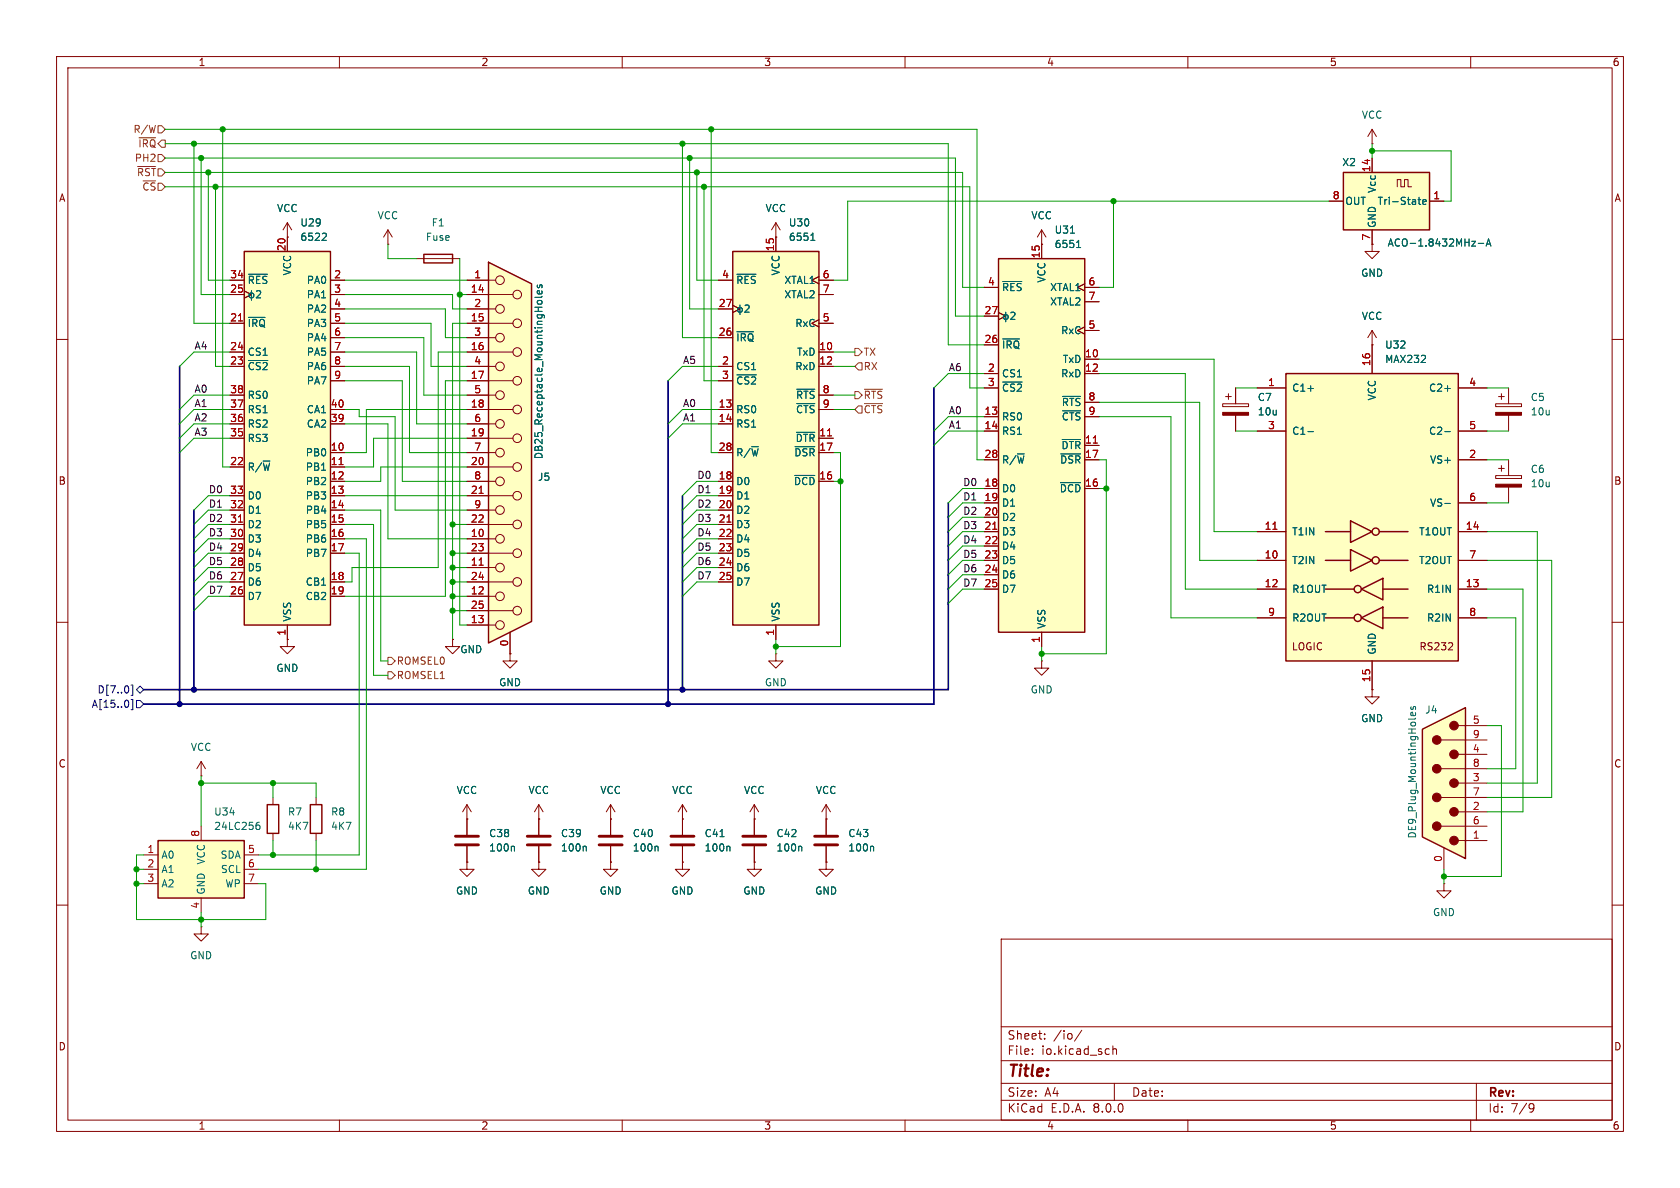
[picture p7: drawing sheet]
<svg xmlns="http://www.w3.org/2000/svg" width="297mm" height="210mm" viewBox="0 0 297 210" stroke-linecap="round" stroke-linejoin="round" font-family="sans-serif">
<g fill="none" stroke="#840000" stroke-width=".18">
<path d="M10 10h277v190h-277zM12 12h273v186h-273zM60 10v2M110 10v2M160 10v2M210 10v2M260 10v2M10 60h2M285 60h2M10 110h2M80 113v1.3h1.3l-1.3 1.3-1.3-1.3h1.3M80 113h.1"/>
<path d="M285 110h2M10 160h2M285 160h2M177 166h108v32h-108zM60 198v2M110 198v2M160 198v2M177 194.5h108M177 191.5h108M177 187.5h108M177 181.5h108M182.5 186.3v.1"/>
<path d="M182.5 185.5v.1M184.7 183.6v.1M184.7 182.8v.1M191.2 182.1l-1.2 2M196.7 184.9v1.5M196.7 185.5l.3-.1 .3 .1 .1 .9M197 191.5v3M210 198v2M260 198v2M261 191.5v6.5M270.6 195.1l.5 .1a.99 .99 0 0 1-.4 1.4h-.2M271.2 195.7l-.3 .3h-.3"/>
</g>
<path d="M27.9 148.6h15.3v10.2h-15.3z" fill="#ffffc2"/>
<path d="M27.9 148.6h15.3v10.2h-15.3z" fill="none" stroke="#840000" stroke-width=".25"/>
<g fill="none" stroke="#840000" stroke-width=".18">
<path d="M50.8 39.4l-.8 1.2M50.8 39.4v2.5M50.8 39.4l.8 1.2M50.8 41.9h.1M68.6 43.2h.1M68.6 40.6l-.8 1.3M68.6 40.6v2.6M68.6 40.6l.7 1.3M25.4 151.1h2.5M25.4 153.7h2.5M25.4 156.2h2.5M35.6 146.1v2.5"/>
<path d="M35.6 158.8v2.5M43.2 151.1h2.5M43.2 153.7h2.5M43.2 156.2h2.5"/>
</g>
<path d="M45.5 145.8l.3 .1 .2 .2-.1 .4-.4 .1M45.8 145.4h-.3" fill="none" stroke="#006464" stroke-width=".18"/>
<path d="M176.5 45.7h15.3v66.1h-15.3z" fill="#ffffc2"/>
<path d="M176.5 45.7h15.3v66.1h-15.3z" fill="none" stroke="#840000" stroke-width=".25"/>
<g fill="none" stroke="#840000" stroke-width=".18">
<path d="M174 55.9h2.5M174 50.8h2.5M176.5 55.2l1.3 .7-1.3 .6M184.1 43.2v2.5M191.8 57.8l-1.3 .6 1.3 .7M191.8 50.2l-1.3 .6 1.3 .6M191.8 50.8h2.5M191.8 58.4h2.5M191.8 53.3h2.5M174 66h2.5M174 73.7h2.5M174 76.2h2.5"/>
<path d="M174 61h2.5M174 68.6h2.5M191.8 63.5h2.5M191.8 78.7h2.5M191.8 66h2.5M191.8 73.7h2.5M191.8 71.1h2.5M174 86.4h2.5M174 81.3h2.5M174 88.9h2.5M174 91.4h2.5M174 94h2.5"/>
<path d="M174 96.5h2.5M174 99.1h2.5M191.8 86.4h2.5M191.8 81.3h2.5M174 101.6h2.5M174 104.1h2.5M184.1 111.8v2.5M35.6 137.2h.1M35.6 134.6l-.8 1.3M35.6 134.6v2.6M35.6 134.6l.7 1.3"/>
</g>
<g fill="none" stroke="#006464" stroke-width=".18">
<path d="M177.3 59.9h2.9M177.3 49.8h3.3M177.8 55.2v1.7M178.7 55.3l.5-.1 .2 .4-.7 .9h.7M189.2 41.2h.8M190.3 43.8h.8M190.4 42.8l.3-.3v1.3M177.3 67.5h3.4M187.8 77.7h3.2M187.8 70.1h3.2M187.8 72.6h3.2M187.5 85.3h3.5"/>
<path d="M187.5 80.2h3.5"/>
<circle cx="177.8" cy="56" r=".44"/>
</g>
<path d="M193.3 78.3h.7M175.5 93.6h.7" fill="none" stroke="#a90000" stroke-width=".18"/>
<path d="M43.2 44.5h15.2v66h-15.2z" fill="#ffffc2"/>
<path d="M43.2 44.5h15.2v66h-15.2z" fill="none" stroke="#840000" stroke-width=".25"/>
<g fill="none" stroke="#840000" stroke-width=".18">
<path d="M40.6 49.5h2.6M40.6 57.2h2.6M40.6 52.1h2.6M43.2 51.4l1.2 .7-1.2 .6M50.8 41.9v2.6M58.4 49.5h2.6M58.4 57.2h2.6M58.4 52.1h2.6M58.4 54.6h2.6M58.4 59.7h2.6M40.6 64.8h2.6M40.6 62.2h2.6"/>
<path d="M40.6 77.5h2.6M40.6 74.9h2.6M40.6 72.4h2.6M40.6 69.9h2.6M58.4 64.8h2.6M58.4 62.2h2.6M58.4 74.9h2.6M58.4 72.4h2.6M58.4 67.3h2.6M40.6 82.6h2.6M40.6 87.6h2.6M40.6 90.2h2.6"/>
<path d="M40.6 92.7h2.6M40.6 95.3h2.6M40.6 97.8h2.6M58.4 80h2.6M58.4 82.6h2.6M58.4 85.1h2.6M58.4 87.6h2.6M58.4 90.2h2.6M58.4 92.7h2.6M58.4 95.3h2.6M58.4 97.8h2.6M40.6 102.9h2.6"/>
<path d="M40.6 105.4h2.6M40.6 100.3h2.6M50.8 110.5v2.5M58.4 102.9h2.6M58.4 105.4h2.6"/>
</g>
<path d="M42.2 56.7h.7M42.2 92.3h.7M59.9 82.1h.8" fill="none" stroke="#a90000" stroke-width=".18"/>
<g fill="none" stroke="#006464" stroke-width=".18">
<path d="M43.9 56.1h3M43.9 48.5h3.4M44.5 51.4v1.7M45.4 51.5l.4-.1 .3 .3-.8 .9h.8M57.5 41.2l.2 .3-.1 .3-.7 .7h.8M43.9 63.7h3.5"/>
<circle cx="44.5" cy="52.2" r=".44"/>
</g>
<path d="M86.4 46.4l7.6 3.8v59.7l-7.6 3.8z" fill="#ffffc2"/>
<g fill="none" stroke="#840000" stroke-width=".18">
<path d="M73.7 45.7h7.6M82.5 59.7h5.1M82.5 57.2h8.2M82.5 54.6h5.1M82.5 52.1h8.2M82.5 49.5h5.1M184.1 43.2h.1M184.1 40.6l-.7 1.3M184.1 40.6v2.6M184.1 40.6l.8 1.3M82.5 77.5h8.2M82.5 74.9h5.1"/>
<path d="M82.5 72.4h8.2M82.5 69.9h5.1M82.5 67.3h8.2M82.5 64.8h5.1M82.5 62.2h8.2M82.5 97.8h8.2M82.5 95.3h5.1M82.5 92.7h8.2M82.5 90.2h5.1M82.5 87.6h8.2M82.5 85.1h5.1M82.5 82.6h8.2"/>
<path d="M82.5 80h5.1M82.5 110.5h5.1M82.5 108h8.2M82.5 105.4h5.1M82.5 102.9h8.2M82.5 100.3h5.1M90.2 115.6v1.2h1.2l-1.2 1.3-1.3-1.3h1.3M90.2 115.6h.1M90.2 111.8v3.8M184.1 116.8v1.3h1.3l-1.3 1.3-1.2-1.3h1.2M184.1 116.8h.1M82.5 152.4v1.3h1.3l-1.3 1.2-1.2-1.2h1.2"/>
<path d="M82.5 152.4h.1M82.5 144.8h.1M82.5 142.2l-.7 1.3M82.5 142.2v5.4M82.5 149.6v2.8M82.5 142.2l.8 1.3M95.2 144.8h.1M95.2 152.4v1.3h1.3l-1.3 1.2-1.2-1.2h1.2M95.2 152.4h.1M95.2 142.2v5.4M95.2 149.6v2.8M95.2 142.2l-.7 1.3"/>
<path d="M95.2 142.2l.8 1.3M107.9 144.8h.1M107.9 152.4v1.3h1.3l-1.3 1.2-1.2-1.2h1.2M107.9 152.4h.1M107.9 142.2v5.4M107.9 149.6v2.8M107.9 142.2l-.7 1.3M107.9 142.2l.8 1.3M120.6 152.4v1.3h1.3l-1.3 1.2-1.2-1.2h1.2M120.6 152.4h.1M120.6 144.8h.1M120.6 142.2l-.7 1.3"/>
<path d="M120.6 142.2v2.6M120.6 142.2l.8 1.3"/>
<circle cx="88.4" cy="59.7" r=".76"/>
<circle cx="88.4" cy="49.5" r=".76"/>
<circle cx="88.4" cy="54.6" r=".76"/>
<circle cx="91.4" cy="52.1" r=".76"/>
<circle cx="91.4" cy="57.1" r=".76"/>
<circle cx="88.4" cy="64.8" r=".76"/>
<circle cx="88.4" cy="69.8" r=".76"/>
<circle cx="88.4" cy="74.9" r=".76"/>
<circle cx="91.4" cy="77.5" r=".76"/>
<circle cx="91.4" cy="62.2" r=".76"/>
<circle cx="91.4" cy="72.4" r=".76"/>
<circle cx="91.4" cy="67.3" r=".76"/>
<circle cx="88.4" cy="80" r=".76"/>
<circle cx="88.4" cy="95.2" r=".76"/>
<circle cx="88.4" cy="90.2" r=".76"/>
<circle cx="88.4" cy="85.1" r=".76"/>
<circle cx="91.4" cy="92.7" r=".76"/>
<circle cx="91.4" cy="82.5" r=".76"/>
<circle cx="91.4" cy="87.6" r=".76"/>
<circle cx="91.4" cy="97.8" r=".76"/>
<circle cx="88.4" cy="105.4" r=".76"/>
<circle cx="88.4" cy="110.5" r=".76"/>
<circle cx="88.4" cy="100.3" r=".76"/>
<circle cx="91.4" cy="107.9" r=".76"/>
<circle cx="91.4" cy="102.9" r=".76"/>
</g>
<path d="M74.9 45h5.1v1.5h-5.1zM86.4 46.4l7.6 3.8v59.7l-7.6 3.8z" fill="none" stroke="#840000" stroke-width=".25"/>
<path d="M84.7 99.9h.7M84.7 87.2h.7" fill="none" stroke="#a90000" stroke-width=".18"/>
<path d="M95 50.4v.3l.2 .2 .1-.1 .2-.4h.3v.5M95.1 53.7l-.1-.4 .2-.2 .6 .1v.3l-.1 .2M95.8 51.4v.4l-.2 .2-.6-.1v-.5h.3l.1 .6M95.8 52.4l-.2 .2h-1M90.8 149.6l.1 .2v.6M103.5 149.6l.1 .2v.6M116.2 149.6l.1 .2v.6" fill="none" stroke="#006464" stroke-width=".18"/>
<path d="M80.5 149.4h4.1M80.5 147.8h4.1M93.2 149.4h4.1M93.2 147.8h4.1M105.9 149.4h4.1M105.9 147.8h4.1" fill="none" stroke="#840000" stroke-width=".51"/>
<path d="M227.3 66h30.5v50.8h-30.5z" fill="#ffffc2"/>
<g fill="none" stroke="#840000" stroke-width=".25">
<path d="M227.3 66h30.5v50.8h-30.5zM234.3 99.1h4.5M234.3 94h4.5M238.8 97.2l3.8 1.9-3.8 1.9zM238.8 92.1l3.8 1.9-3.8 1.9zM243.8 99.1h5.1M243.8 94h5.1M234.3 109.2h5.1M234.3 104.1h5.1M240.7 109.2l3.8-1.9v3.8zM240.7 104.1l3.8-1.9v3.8zM244.5 109.2h4.4"/>
<path d="M244.5 104.1h4.4"/>
<circle cx="243.2" cy="99.1" r=".63"/>
<circle cx="243.2" cy="94" r=".63"/>
<circle cx="240" cy="109.2" r=".63"/>
<circle cx="240" cy="104.1" r=".63"/>
</g>
<g fill="none" stroke="#840000" stroke-width=".18">
<path d="M222.2 68.6h5.1M222.2 76.2h5.1M242.6 61v5M257.8 68.6h5.1M257.8 76.2h5.1M264.4 71.4h4.6v.5h-4.6zM264.9 70.1h1M265.4 69.6v1M266.7 68.6v2.8M266.7 73.4v2.8M222.2 99.1h5.1M222.2 94h5.1"/>
<path d="M257.8 99.1h5.1M257.8 94h5.1M257.8 81.3h5.1M257.8 88.9h5.1M264.4 84.1h4.6v.5h-4.6zM264.9 82.8h1M265.4 82.3v1M266.7 81.3v2.8M266.7 86.1v2.8M222.2 104.1h5.1M222.2 109.2h5.1M242.6 116.8v5.1"/>
<path d="M256 114.9h.8M256.8 113.7v.5M257.8 104.1h5.1M257.8 109.2h5.1M242.6 121.9v1.3h1.2l-1.2 1.3-1.3-1.3h1.3M242.6 121.9h.1M255.3 156.2v1.3h1.2l-1.2 1.3-1.3-1.3h1.3M255.3 156.2h.1"/>
</g>
<path d="M231.2 68.7h1M231.2 76.3h1M255.4 68.7h1M255.4 76.3h1M255.4 89h1" fill="none" stroke="#006464" stroke-width=".18"/>
<path d="M225 93.6h.8" fill="none" stroke="#a90000" stroke-width=".18"/>
<g fill="#840000" stroke="#840000" stroke-width=".18">
<path d="M264.4 85.6h4.6v.5h-4.6z"/>
<path d="M264.4 72.9h4.6v.5h-4.6z"/>
</g>
<path d="M251.5 128.9l7.6-3.8v26.7l-7.6-3.8z" fill="#ffffc2"/>
<g fill="#840000" stroke="#840000" stroke-width=".18">
<path d="M216.2 72.9h4.5v.5h-4.5z"/>
<circle cx="257" cy="148.6" r=".76"/>
<circle cx="257" cy="143.5" r=".76"/>
<circle cx="257" cy="138.4" r=".76"/>
<circle cx="257" cy="133.3" r=".76"/>
<circle cx="257" cy="128.3" r=".76"/>
<circle cx="254" cy="146" r=".76"/>
<circle cx="254" cy="141" r=".76"/>
<circle cx="254" cy="135.9" r=".76"/>
<circle cx="254" cy="130.8" r=".76"/>
</g>
<g fill="none" stroke="#840000" stroke-width=".18">
<path d="M242.6 25.4h.1M242.6 22.9l-.8 1.2M242.6 22.9v2.5M242.6 22.9l.7 1.2M216.2 71.4h4.5v.5h-4.5zM216.7 70.1h1M217.2 69.6v1M218.4 68.6v2.8M218.4 73.4v2.8M50.8 113v1.3h1.3l-1.3 1.3-1.3-1.3h1.3M50.8 113h.1M137.2 115.6v1.2h1.2l-1.2 1.3-1.3-1.3h1.3"/>
<path d="M137.2 115.6h.1M254.8 135.9h8.1M254.8 130.8h8.1M257.8 138.4h5.1M257.8 133.4h5.1M257.8 128.3h5.1M55.9 141v1.2M55.9 147.3v1.3M120.6 144.8v2.8M120.6 149.6v2.8M133.3 152.4v1.3h1.3l-1.3 1.2-1.2-1.2h1.2M133.3 152.4h.1"/>
<path d="M133.3 144.8h.1M133.3 142.2l-.7 1.3M133.3 142.2v5.4M133.3 149.6v2.8M133.3 142.2l.8 1.3M146 152.4v1.3h1.3l-1.3 1.2-1.2-1.2h1.2M146 152.4h.1M146 144.8h.1M146 142.2l-.7 1.3M146 142.2v5.4M146 149.6v2.8M146 142.2l.8 1.3"/>
<path d="M254.8 146.1h8.1M254.8 141h8.1M255.3 149.9v3.8M257.8 148.6h5.1M257.8 143.5h5.1"/>
</g>
<path d="M251.5 128.9l7.6-3.8v26.7l-7.6-3.8zM54.9 142.2h2v5.1h-2z" fill="none" stroke="#840000" stroke-width=".25"/>
<path d="M249.5 124.9l-.1 .3 .2 .2h.2l.1-.5h.3v.5M250.2 126l.1 .3-.2 .2h-.6v-.5l.2-.1 .1 .6M250.3 126.9l-.1 .2M127.3 147.9h.7M128.9 149.6l.1 .2v.6M141.6 149.6l.1 .2v.6M154.3 149.6l.1 .2v.6" fill="none" stroke="#006464" stroke-width=".18"/>
<path d="M118.6 149.4h4.1M118.6 147.8h4.1M131.3 149.4h4.1M131.3 147.8h4.1M144 149.4h4.1M144 147.8h4.1" fill="none" stroke="#840000" stroke-width=".51"/>
<path d="M237.5 30.5h15.2v10.1h-15.2z" fill="#ffffc2"/>
<path d="M237.5 30.5h15.2v10.1h-15.2z" fill="none" stroke="#840000" stroke-width=".25"/>
<g fill="none" stroke="#840000" stroke-width=".18">
<path d="M137.2 39.4l-.8 1.2M137.2 39.4v2.5M137.2 39.4l.7 1.2M234.9 35.6h2.6M242.6 27.9v2.6M247 33v-1.2h.6v1.2h.7v-1.2h.6v1.2h.7M252.7 35.6h2.6M137.2 41.9h.1M242.6 43.2v1.3h1.2l-1.2 1.2-1.3-1.2h1.3M242.6 43.2h.1M242.6 40.6v2.6M242.6 58.4v2.6"/>
<path d="M242.6 58.4l-.8 1.3M242.6 58.4l.7 1.3M242.6 61h.1"/>
</g>
<path d="M250.7 35.3h.5M250.9 34.9v1.1l.3 .1M251.5 35.7l.6-.1v-.2l-.4-.1-.2 .2 .1 .6h.5M261.3 43h1M262.7 43.5l.5-1.3 .4 1.3M262.9 43.1h.6" fill="none" stroke="#006464" stroke-width=".18"/>
<path d="M129.5 44.5h15.3v66h-15.3z" fill="#ffffc2"/>
<path d="M129.5 44.5h15.3v66h-15.3zM47.2 142.2h2.1v5.1h-2.1z" fill="none" stroke="#840000" stroke-width=".25"/>
<g fill="none" stroke="#840000" stroke-width=".18">
<path d="M234.9 35.6h2.6M242.6 27.9v2.6M252.7 35.6h2.6M40.6 49.5h2.6M40.6 57.2h2.6M40.6 52.1h2.6M43.2 51.4l1.2 .7-1.2 .6M50.8 41.9h.1M50.8 41.9v2.6M58.4 59.7h2.6M58.4 54.6h2.6M58.4 49.5h2.6"/>
<path d="M58.4 57.2h2.6M58.4 52.1h2.6M82.5 59.7h3.9M82.5 54.6h3.9M82.5 49.5h3.9M82.5 57.2h3.9M82.5 52.1h3.9M127 59.7h2.5M127 54.6h2.5M127 49.5h2.5M129.5 54l1.3 .6-1.3 .6M137.2 41.9h.1"/>
<path d="M137.2 41.9v2.6M144.8 56.5l-1.3 .7 1.3 .6M144.8 48.9l-1.3 .6 1.3 .7M144.8 49.5h2.5M144.8 57.2h2.5M144.8 52.1h2.5M174 55.9h2.5M174 50.8h2.5M176.5 55.2l1.3 .7-1.3 .6M184.1 43.2h.1M184.1 43.2v2.5M191.8 57.8l-1.3 .6 1.3 .7"/>
<path d="M191.8 50.2l-1.3 .6 1.3 .6M191.8 50.8h2.5M191.8 58.4h2.5M191.8 53.3h2.5M242.6 43.2h.1M242.6 40.6v2.6M40.6 62.2h2.6M40.6 77.5h2.6M40.6 64.8h2.6M40.6 72.4h2.6M40.6 74.9h2.6M40.6 69.9h2.6"/>
<path d="M58.4 62.2h2.6M58.4 64.8h2.6M58.4 72.4h2.6M58.4 74.9h2.6M58.4 67.3h2.6M82.5 62.2h3.9M82.5 77.5h3.9M82.5 64.8h3.9M82.5 72.4h3.9M82.5 74.9h3.9M82.5 67.3h3.9M82.5 69.9h3.9"/>
<path d="M127 64.8h2.5M127 72.4h2.5M127 74.9h2.5M127 67.3h2.5M144.8 62.2h2.5M144.8 77.5h2.5M144.8 64.8h2.5M144.8 72.4h2.5M144.8 69.9h2.5M174 68.6h2.5M174 76.2h2.5M174 66h2.5"/>
<path d="M174 73.7h2.5M174 61h2.5M191.8 63.5h2.5M191.8 78.7h2.5M191.8 66h2.5M191.8 73.7h2.5M191.8 71.1h2.5M218.4 68.6v2.8M218.4 73.4v2.8M222.2 68.6h5.1M222.2 76.2h5.1M242.6 61h.1"/>
<path d="M242.6 61v5M257.8 68.6h5.1M257.8 76.2h5.1M40.6 87.6h2.6M40.6 90.2h2.6M40.6 92.7h2.6M40.6 95.3h2.6M40.6 97.8h2.6M40.6 82.6h2.6M58.4 85.1h2.6M58.4 80h2.6M58.4 87.6h2.6"/>
<path d="M58.4 90.2h2.6M58.4 92.7h2.6M58.4 95.3h2.6M58.4 97.8h2.6M58.4 82.6h2.6M82.5 85.1h3.9M82.5 80h3.9M82.5 87.6h3.9M82.5 90.2h3.9M82.5 92.7h3.9M82.5 95.3h3.9M82.5 97.8h3.9"/>
<path d="M82.5 82.6h3.9M127 85.1h2.5M127 80h2.5M127 87.6h2.5M127 90.2h2.5M127 92.7h2.5M127 95.3h2.5M127 97.8h2.5M144.8 85.1h2.5M144.8 80h2.5M174 99.1h2.5M174 94h2.5"/>
<path d="M174 81.3h2.5M174 88.9h2.5M174 86.4h2.5M174 91.4h2.5M174 96.5h2.5M191.8 81.3h2.5M191.8 86.4h2.5M222.2 99.1h5.1M222.2 94h5.1M257.8 99.1h5.1M257.8 94h5.1M257.8 81.3h5.1"/>
<path d="M257.8 88.9h5.1M40.6 100.3h2.6M40.6 102.9h2.6M40.6 105.4h2.6M50.8 113h.1M50.8 110.5v2.5M58.4 102.9h2.6M58.4 105.4h2.6M80 113h.1M82.5 100.3h3.9M82.5 102.9h3.9M82.5 105.4h3.9"/>
<path d="M82.5 110.5h3.9M82.5 108h3.9M90.2 115.6h.1M90.2 111.8v3.8M127 100.3h2.5M127 102.9h2.5M137.2 110.5v2.5M174 104.1h2.5M174 101.6h2.5M184.1 111.8v2.5M222.2 104.1h5.1M222.2 109.2h5.1"/>
<path d="M242.6 116.8v5.1M257.8 104.1h5.1M257.8 109.2h5.1M242.6 121.9h.1M48.3 141v1.2M48.3 147.3v1.3M82.5 144.8h.1M82.5 152.4h.1M82.5 144.8v2.8M82.5 149.6v2.8M95.2 152.4h.1M95.2 144.8h.1"/>
<path d="M95.2 144.8v2.8M95.2 149.6v2.8M107.9 152.4h.1M107.9 144.8h.1M107.9 144.8v2.8M107.9 149.6v2.8M120.6 144.8h.1M120.6 152.4h.1M120.6 144.8v2.8M120.6 149.6v2.8M133.3 144.8h.1M133.3 152.4h.1"/>
<path d="M133.3 144.8v2.8M133.3 149.6v2.8M146 144.8h.1M146 152.4h.1M146 144.8v2.8M146 149.6v2.8M35.6 163.8v1.3h1.2l-1.2 1.3-1.3-1.3h1.3M35.6 163.8h.1"/>
</g>
<g fill="none" stroke="#006464" stroke-width=".18">
<path d="M250.7 35.3h.5M250.9 34.9v1.1l.3 .1M251.5 35.7l.6-.1v-.2l-.4-.1-.2 .2 .1 .6h.5M43.9 48.5h3.4M43.9 56.1h3M44.5 51.4v1.7M45.4 51.5l.4-.1 .3 .3-.8 .9h.8M57.5 41.2l.2 .3-.1 .3-.7 .7h.8M95 50.4v.3l.2 .2 .1-.1 .2-.4h.3v.5M95.1 53.7l-.1-.4 .2-.2 .6 .1v.3l-.1 .2M95.8 51.4v.4l-.2 .2-.6-.1v-.5h.3l.1 .6M95.8 52.4l-.2 .2h-1"/>
<path d="M130.3 58.6h2.9M130.3 48.5h3.3M130.8 53.9v1.7M131.7 54l.5-.1 .2 .4-.7 .9h.7M143.3 42.5h.8M143.5 41.5l.2-.3v1.3M177.3 59.9h2.9M177.3 49.8h3.3M177.8 55.2v1.7M178.7 55.3l.5-.1 .2 .4-.7 .9h.7M189.2 41.2h.8M190.3 43.8h.8"/>
<path d="M190.4 42.8l.3-.3v1.3M261.3 43h1M262.7 43.5l.5-1.3 .4 1.3M262.9 43.1h.6M43.9 63.7h3.5M130.3 66.3h3.4M140.5 79h3.5M140.8 76.4h3.2M140.9 68.8h3.1M140.9 71.3h3.1M177.3 67.5h3.4M187.8 77.7h3.2"/>
<path d="M187.8 70.1h3.2M187.8 72.6h3.2M231.2 68.7h1M231.2 76.3h1M255.4 68.7h1M255.4 76.3h1M140.5 84h3.5M187.5 85.3h3.5M187.5 80.2h3.5M255.4 89h1M90.8 149.6l.1 .2v.6M103.5 149.6l.1 .2v.6"/>
<path d="M116.2 149.6l.1 .2v.6M127.3 147.9h.7M128.9 149.6l.1 .2v.6M141.6 149.6l.1 .2v.6M154.3 149.6l.1 .2v.6"/>
<circle cx="44.5" cy="52.2" r=".44"/>
<circle cx="130.8" cy="54.8" r=".44"/>
<circle cx="177.8" cy="56" r=".44"/>
</g>
<path d="M42.2 56.7h.7M146.3 77.1h.7M193.3 78.3h.7M42.2 92.3h.7M59.9 82.1h.8M84.7 99.9h.7M84.7 87.2h.7M128.5 92.3h.7M175.5 93.6h.7M225 93.6h.8" fill="none" stroke="#a90000" stroke-width=".18"/>
<path d="M24.3 29.4h3.2M24.6 24.4h2.9M27.9 27.3h.7l.6 .6-.6 .7h-.7zM27.9 22.2h.7l.6 .7-.6 .6h-.7zM151.1 69.2h.7l.6 .7-.6 .6h-.7zM151.1 61.6h.7l.6 .6-.6 .7h-.7zM151.8 64.1h.6v1.3h-.6l-.7-.6zM151.8 71.8h.6v1.2h-.6l-.7-.6zM152.8 68.8h3.2M152.8 71.3h3.2M68.6 116.2h.6l.6 .6-.6 .7h-.6zM68.6 118.7h.6l.6 .7-.6 .6h-.6z" fill="none" stroke="#725600" stroke-width=".18"/>
<path d="M22.7 124v.8M23.2 123.6h.3v1.9h-.3M23.2 121.1h.3v1.8h-.3M24.1 123.8h.7l.6 .7-.6 .6h-.7zM24.1 121.9l.7-.6 .6 .6-.6 .7z" fill="none" stroke="#000084" stroke-width=".18"/>
<path d="M31.7 64.8v59.7M118.1 67.3v57.2M165.1 68.6v55.9h-139.7M34.3 90.2v31.7M120.6 87.6v34.3M167.6 88.9v33h-142.2" fill="none" stroke="#000084" stroke-width=".3"/>
<g fill="none" stroke="#009600" stroke-width=".18">
<path d="M29.2 25.4h138.4v35.6h6.4M29.2 30.5h141v20.3h3.8M29.2 22.9h143.5v58.4h1.3M29.2 33h142.2v35.6h2.6M29.2 27.9h139.7v28h5.1M34.3 25.4v31.8h6.3M35.6 27.9v24.2h5M36.8 30.5v19h3.8M38.1 33v31.8h2.5M39.4 22.9v59.7h1.2M120.6 25.4v34.3h6.4M121.9 27.9v26.7h5.1"/>
<path d="M123.2 30.5v19h3.8M124.5 33v34.3h2.5M125.7 22.9v57.1h1.3M196.8 35.6v15.2h-2.5M234.9 35.6h-85v13.9h-2.6M242.6 25.4v2.5M242.6 26.7h13.9v8.9h-1.2M61 49.5h21.5M61 54.6h17.7v5.1h3.8M61 52.1h19v2.5h2.5M61 57.2h15.2v7.6h6.3M61 59.7h13.9v10.2h7.6"/>
<path d="M68.6 43.2v2.5h5.1M81.3 45.7v64.8h1.2M81.3 52.1h1.2M82.5 57.2h-2.5v55.8M40.6 72.4h-6.3l-2.6 2.5M40.6 74.9h-6.3l-2.6 2.6M40.6 62.2h-6.3l-2.6 2.6M40.6 69.9h-6.3l-2.6 2.5M40.6 77.5h-6.3l-2.6 2.5M61 72.4h2.5v1.3h6.3v16.5h12.7M61 67.3h10.1v17.8h11.4M61 64.8h11.4v15.2h10.1"/>
<path d="M61 74.9h7.6v20.4h13.9M61 62.2h12.7v12.7h8.8M82.5 72.4h-17.7v7.6h-3.8M82.5 67.3h-3.8v38.1h-17.7M82.5 62.2h-5v38.1h-15.3v2.6h-1.2M82.5 77.5h-16.5v5.1h-5M127 72.4h-6.4l-2.5 2.5M127 64.8h-6.4l-2.5 2.5M127 74.9h-6.4l-2.5 2.6M147.3 72.4h3.8M147.3 64.8h3.8M147.3 62.2h3.8"/>
<path d="M147.3 69.9h3.8M174 66h-6.4l-2.5 2.6M174 73.7h-6.4l-2.5 2.5M174 76.2h-6.4l-2.5 2.5M194.3 66h15.2v38.1h12.7M194.3 73.7h12.7v35.5h15.2M194.3 63.5h20.3v30.5h7.6M194.3 71.1h17.8v28h10.1M218.4 68.6h3.8M218.4 76.2h3.8M262.9 68.6h3.8M262.9 76.2h3.8"/>
<path d="M40.6 97.8h-3.8l-2.5 2.5M40.6 95.3h-3.8l-2.5 2.5M40.6 90.2h-3.8l-2.5 2.5M40.6 92.7h-3.8l-2.5 2.6M40.6 87.6h-3.8l-2.5 2.6M61 97.8h2.5v53.3h-17.8M61 95.3h3.8v58.4h-19.1M61 90.2h6.3v26.6h1.3M61 92.7h5v26.7h2.6M61 87.6h21.5M80 97.8h2.5M80 92.7h2.5"/>
<path d="M82.5 82.6h-15.2v2.5h-6.3M127 97.8h-3.8l-2.6 2.5M127 95.3h-3.8l-2.6 2.5M127 90.2h-3.8l-2.6 2.5M127 92.7h-3.8l-2.6 2.6M127 85.1h-3.8l-2.6 2.5M127 87.6h-3.8l-2.6 2.6M147.3 80h1.3v34.3h-11.4M147.3 85.1h1.3M174 99.1h-3.8l-2.6 2.5M174 94h-3.8l-2.6 2.5M174 88.9h-3.8l-2.6 2.5"/>
<path d="M174 86.4h-3.8l-2.6 2.5M174 96.5h-3.8l-2.6 2.6M174 91.4h-3.8l-2.6 2.6M194.3 81.3h1.3v34.3h-11.5M194.3 86.4h1.3M262.9 99.1h11.4v41.9h-11.4M262.9 94h8.9v44.4h-8.9M262.9 88.9h3.8M262.9 81.3h3.8M40.6 102.9h-3.8l-2.5 2.5M40.6 100.3h-3.8l-2.5 2.6M40.6 105.4h-3.8l-2.5 2.6"/>
<path d="M80 102.9h2.5M80 100.3h2.5M80 105.4h2.5M80 108h2.5M127 102.9h-3.8l-2.6 2.5M127 100.3h-3.8l-2.6 2.6M137.2 113v2.6M174 104.1h-3.8l-2.6 2.6M174 101.6h-3.8l-2.6 2.5M184.1 114.3v2.5M262.9 104.1h6.3v39.4h-6.3M262.9 109.2h5.1v26.7h-5.1"/>
<path d="M35.6 138.4h20.3v2.6M35.6 137.2v8.9M48.3 138.4v2.6M262.9 128.3h2.5v26.6h-10.1M24.1 156.2h1.3M24.1 153.7h1.3M25.4 151.1h-1.3v11.5h22.9v-6.4h-1.3M48.3 148.6v2.5M55.9 148.6v5.1M255.3 153.7v2.5M35.6 161.3v2.5"/>
</g>
<g fill="#009600" stroke="#009600" stroke-width=".18">
<circle cx="35.6" cy="162.6" r=".46"/>
<circle cx="55.9" cy="153.7" r=".46"/>
<circle cx="24.1" cy="156.2" r=".46"/>
<circle cx="48.3" cy="151.1" r=".46"/>
<circle cx="24.1" cy="153.7" r=".46"/>
<circle cx="38.1" cy="33" r=".46"/>
<circle cx="36.8" cy="30.5" r=".46"/>
<circle cx="39.4" cy="22.9" r=".46"/>
<circle cx="34.3" cy="25.4" r=".46"/>
<circle cx="81.3" cy="52.1" r=".46"/>
<circle cx="80" cy="97.8" r=".46"/>
<circle cx="80" cy="102.9" r=".46"/>
<circle cx="80" cy="100.3" r=".46"/>
<circle cx="48.3" cy="138.4" r=".46"/>
<circle cx="35.6" cy="138.4" r=".46"/>
<circle cx="35.6" cy="27.9" r=".46"/>
<circle cx="80" cy="92.7" r=".46"/>
<circle cx="80" cy="108" r=".46"/>
<circle cx="80" cy="105.4" r=".46"/>
<circle cx="242.6" cy="26.7" r=".46"/>
<circle cx="124.5" cy="33" r=".46"/>
<circle cx="120.6" cy="25.4" r=".46"/>
<circle cx="121.9" cy="27.9" r=".46"/>
<circle cx="123.2" cy="30.5" r=".46"/>
<circle cx="125.7" cy="22.9" r=".46"/>
<circle cx="148.6" cy="85.1" r=".46"/>
<circle cx="184.1" cy="115.6" r=".46"/>
<circle cx="195.6" cy="86.4" r=".46"/>
<circle cx="255.3" cy="154.9" r=".46"/>
<circle cx="196.8" cy="35.6" r=".46"/>
<circle cx="137.2" cy="114.3" r=".46"/>
</g>
<g fill="#000084" stroke="#000084" stroke-width=".18">
<circle cx="31.7" cy="124.5" r=".46"/>
<circle cx="34.3" cy="121.9" r=".46"/>
<circle cx="120.6" cy="121.9" r=".46"/>
<circle cx="118.1" cy="124.5" r=".46"/>
</g>
<text font-size="2.8" fill="#840000" x="178" y="190.9">Title:</text>
<g font-size="2.1" fill="#840000">
<text x="178" y="184">Sheet:</text>
<text x="186.2" y="184">/io/</text>
<text x="178" y="186.7">File:</text>
<text x="184.1" y="186.7">io.kicad_sch</text>
<text x="178" y="196.9">KiCad</text>
<text x="178" y="194.1">Size:</text>
<text x="184.7" y="194.1">A4</text>
<text x="185.7" y="196.9">E.D.A.</text>
<text x="193.3" y="196.9">8.0.0</text>
<text x="200" y="194.1">Date:</text>
<text x="263" y="194.3">Rev:</text>
<text x="263" y="196.9">Id:</text>
<text x="267.1" y="196.9">7/9</text>
</g>
<g font-size="1.8" fill="#840000">
<text x="35" y="11.9">1</text>
<text x="85" y="11.9">2</text>
<text x="135" y="11.9">3</text>
<text x="185" y="11.9">4</text>
<text x="235" y="11.9">5</text>
<text x="285" y="11.9">6</text>
<text x="10.3" y="35.9">A</text>
<text x="285.3" y="35.9">A</text>
<text x="10.3" y="85.9">B</text>
<text x="285.3" y="85.9">B</text>
<text x="228.3" y="115.2">LOGIC</text>
<text x="250.8" y="115.2">RS232</text>
<text x="10.3" y="135.9">C</text>
<text x="285.3" y="135.9">C</text>
<text x="10.3" y="185.9">D</text>
<text x="285.3" y="185.9">D</text>
<text x="35" y="199.9">1</text>
<text x="85" y="199.9">2</text>
<text x="135" y="199.9">3</text>
<text x="185" y="199.9">4</text>
<text x="235" y="199.9">5</text>
<text x="285" y="199.9">6</text>
</g>
<g font-size="1.8" fill="#725600">
<text x="23.5" y="23.7">R/W</text>
<text x="23.7" y="28.8">PH2</text>
<text x="24.3" y="26.3">~{IRQ}</text>
<text x="24.1" y="31.3">~{RST}</text>
<text x="25.1" y="33.9">~{CS}</text>
<text x="152.6" y="65.6">RX</text>
<text x="152.6" y="63.1">TX</text>
<text x="152.6" y="70.7">~{RTS}</text>
<text x="152.6" y="73.3">~{CTS}</text>
<text x="70" y="117.7">ROMSEL0</text>
<text x="70" y="120.2">ROMSEL1</text>
</g>
<g font-size="1.8" fill="#006464">
<text x="240.7" y="21.2">VCC</text>
<text x="237.2" y="29.6">X2</text>
<text x="243.4" y="34.2" transform="rotate(-90 243.4 34.2)">Vcc</text>
<text x="48.9" y="37.7">VCC</text>
<text x="53" y="40.2">U29</text>
<text x="66.7" y="39">VCC</text>
<text x="76.2" y="40.2">F1</text>
<text x="135.2" y="37.7">VCC</text>
<text x="139.4" y="40.2">U30</text>
<text x="182.2" y="39">VCC</text>
<text x="186.4" y="41.5">U31</text>
<text x="237.7" y="36.4">OUT</text>
<text x="243.4" y="40.4" transform="rotate(-90 243.4 40.4)">GND</text>
<text x="243.4" y="36.4">Tri-State</text>
<text x="53" y="42.8">6522</text>
<text x="75.2" y="42.8">Fuse</text>
<text x="139.4" y="42.8">6551</text>
<text x="186.4" y="44">6551</text>
<text x="245.2" y="43.8">ACO-1.8432MHz-A</text>
<text x="43.7" y="50.4">~{RES}</text>
<text x="51.7" y="48.8" transform="rotate(-90 51.7 48.8)">VCC</text>
<text x="54.1" y="50.4">PA0</text>
<text x="54.1" y="52.9">PA1</text>
<text x="130" y="50.4">~{RES}</text>
<text x="138" y="48.8" transform="rotate(-90 138 48.8)">VCC</text>
<text x="138.6" y="50.4">XTAL1</text>
<text x="138.6" y="52.9">XTAL2</text>
<text x="177" y="51.7">~{RES}</text>
<text x="185" y="50.1" transform="rotate(-90 185 50.1)">VCC</text>
<text x="185.6" y="51.7">XTAL1</text>
<text x="240.5" y="49.1">GND</text>
<text x="43.7" y="58">~{IRQ}</text>
<text x="54.1" y="55.5">PA2</text>
<text x="54.1" y="58">PA3</text>
<text x="140.5" y="58">RxC</text>
<text x="185.6" y="54.2">XTAL2</text>
<text x="187.5" y="59.3">RxC</text>
<text x="240.7" y="56.7">VCC</text>
<text x="43.7" y="65.6">~{CS2}</text>
<text x="43.7" y="63.1">CS1</text>
<text x="54.1" y="60.6">PA4</text>
<text x="54.1" y="63.1">PA5</text>
<text x="54.1" y="65.6">PA6</text>
<text x="130" y="65.6">CS1</text>
<text x="130" y="60.6">~{IRQ}</text>
<text x="140.5" y="65.6">RxD</text>
<text x="140.8" y="63.1">TxD</text>
<text x="177" y="61.8">~{IRQ}</text>
<text x="187.8" y="64.4">TxD</text>
<text x="244.8" y="61.8">U32</text>
<text x="244.8" y="64.4">MAX232</text>
<text x="43.7" y="70.7">RS0</text>
<text x="54.1" y="68.2">PA7</text>
<text x="130" y="68.2">~{CS2}</text>
<text x="140.6" y="70.7">~{RTS}</text>
<text x="177" y="66.9">CS1</text>
<text x="177" y="69.4">~{CS2}</text>
<text x="187.5" y="66.9">RxD</text>
<text x="187.6" y="72">~{RTS}</text>
<text x="222.3" y="71.1">C7</text>
<text x="228.3" y="69.4">C1+</text>
<text x="243.4" y="70.9" transform="rotate(-90 243.4 70.9)">VCC</text>
<text x="252.5" y="69.4">C2+</text>
<text x="270.5" y="71.1">C5</text>
<text x="43.7" y="75.8">RS2</text>
<text x="43.7" y="73.3">RS1</text>
<text x="54.1" y="75.8">CA2</text>
<text x="54.1" y="73.3">CA1</text>
<text x="130" y="73.3">RS0</text>
<text x="130" y="75.8">RS1</text>
<text x="140.6" y="73.3">~{CTS}</text>
<text x="177" y="74.5">RS0</text>
<text x="177" y="77.1">RS1</text>
<text x="187.6" y="74.5">~{CTS}</text>
<text x="222.3" y="73.6">10u</text>
<text x="228.3" y="77.1">C1-</text>
<text x="252.5" y="77.1">C2-</text>
<text x="270.5" y="73.6">10u</text>
<text x="43.7" y="83.4">R/~{W}</text>
<text x="43.7" y="78.3">RS3</text>
<text x="54" y="80.9">PB0</text>
<text x="54" y="83.4">PB1</text>
<text x="96.1" y="81.3" transform="rotate(-90 96.1 81.3)">DB25_Receptacle_MountingHoles</text>
<text x="130" y="80.9">R/~{W}</text>
<text x="140.3" y="80.9">~{DSR}</text>
<text x="140.6" y="78.3">~{DTR}</text>
<text x="177" y="82.1">R/~{W}</text>
<text x="187.3" y="82.1">~{DSR}</text>
<text x="187.6" y="79.6">~{DTR}</text>
<text x="252.7" y="82.1">VS+</text>
<text x="270.5" y="83.8">C6</text>
<text x="43.7" y="88.5">D0</text>
<text x="54" y="86">PB2</text>
<text x="54" y="88.5">PB3</text>
<text x="95" y="85.2">J5</text>
<text x="130" y="86">D0</text>
<text x="130" y="88.5">D1</text>
<text x="140.3" y="86">~{DCD}</text>
<text x="177" y="87.2">D0</text>
<text x="177" y="89.8">D1</text>
<text x="187.2" y="87.2">~{DCD}</text>
<text x="252.7" y="89.8">VS-</text>
<text x="270.5" y="86.3">10u</text>
<text x="43.7" y="93.6">D2</text>
<text x="43.7" y="91">D1</text>
<text x="54" y="91">PB4</text>
<text x="54" y="93.6">PB5</text>
<text x="130" y="91">D2</text>
<text x="130" y="93.6">D3</text>
<text x="177" y="92.3">D2</text>
<text x="177" y="94.8">D3</text>
<text x="228.3" y="94.8">T1IN</text>
<text x="250.8" y="94.8">T1OUT</text>
<text x="43.7" y="101.2">D5</text>
<text x="43.7" y="98.7">D4</text>
<text x="43.7" y="96.1">D3</text>
<text x="54" y="96.1">PB6</text>
<text x="54" y="98.7">PB7</text>
<text x="130" y="96.1">D4</text>
<text x="130" y="98.7">D5</text>
<text x="130" y="101.2">D6</text>
<text x="177" y="97.4">D4</text>
<text x="177" y="99.9">D5</text>
<text x="228.3" y="99.9">T2IN</text>
<text x="250.8" y="99.9">T2OUT</text>
<text x="43.7" y="106.3">D7</text>
<text x="43.7" y="103.7">D6</text>
<text x="54" y="103.7">CB1</text>
<text x="54" y="106.3">CB2</text>
<text x="130" y="103.7">D7</text>
<text x="177" y="102.5">D6</text>
<text x="177" y="105">D7</text>
<text x="228.3" y="105">R1OUT</text>
<text x="252.2" y="105">R1IN</text>
<text x="51.7" y="110" transform="rotate(-90 51.7 110)">VSS</text>
<text x="138" y="110" transform="rotate(-90 138 110)">VSS</text>
<text x="185" y="111.3" transform="rotate(-90 185 111.3)">VSS</text>
<text x="228.3" y="110.1">R2OUT</text>
<text x="252.2" y="110.1">R2IN</text>
<text x="48.8" y="119">GND</text>
<text x="81.3" y="115.7">GND</text>
<text x="243.4" y="115.8" transform="rotate(-90 243.4 115.8)">GND</text>
<text x="88.1" y="121.5">GND</text>
<text x="135.1" y="121.5">GND</text>
<text x="182.1" y="122.8">GND</text>
<text x="240.5" y="127.9">GND</text>
<text x="251.9" y="126.3">J4</text>
<text x="33.6" y="132.9">VCC</text>
<text x="80.6" y="140.6">VCC</text>
<text x="93.3" y="140.6">VCC</text>
<text x="106" y="140.6">VCC</text>
<text x="118.7" y="140.6">VCC</text>
<text x="131.4" y="140.6">VCC</text>
<text x="144.1" y="140.6">VCC</text>
<text x="37.8" y="144.4">U34</text>
<text x="37.8" y="146.9">24LC256</text>
<text x="50.8" y="144.4">R7</text>
<text x="50.8" y="146.9">4K7</text>
<text x="58.4" y="144.4">R8</text>
<text x="58.4" y="146.9">4K7</text>
<text x="86.4" y="148.2">C38</text>
<text x="99.1" y="148.2">C39</text>
<text x="111.8" y="148.2">C40</text>
<text x="124.5" y="148.2">C41</text>
<text x="137.2" y="148.2">C42</text>
<text x="149.9" y="148.2">C43</text>
<text x="250.5" y="148.3" transform="rotate(-90 250.5 148.3)">DE9_Plug_MountingHoles</text>
<text x="28.4" y="152">A0</text>
<text x="28.4" y="154.5">A1</text>
<text x="36.4" y="152.9" transform="rotate(-90 36.4 152.9)">VCC</text>
<text x="38.9" y="152">SDA</text>
<text x="39" y="154.5">SCL</text>
<text x="86.4" y="150.7">100n</text>
<text x="99.1" y="150.7">100n</text>
<text x="111.8" y="150.7">100n</text>
<text x="124.5" y="150.7">100n</text>
<text x="137.2" y="150.7">100n</text>
<text x="149.9" y="150.7">100n</text>
<text x="28.4" y="157.1">A2</text>
<text x="36.4" y="158.2" transform="rotate(-90 36.4 158.2)">GND</text>
<text x="39.7" y="157.1">WP</text>
<text x="80.5" y="158.3">GND</text>
<text x="93.2" y="158.3">GND</text>
<text x="105.9" y="158.3">GND</text>
<text x="118.6" y="158.3">GND</text>
<text x="131.3" y="158.3">GND</text>
<text x="144" y="158.3">GND</text>
<text x="253.2" y="162.2">GND</text>
<text x="33.5" y="169.8">GND</text>
</g>
<g font-size="1.8" fill="#a90000">
<text x="235.5" y="35.3">8</text>
<text x="242.3" y="30.5" transform="rotate(-90 242.3 30.5)">14</text>
<text x="253.3" y="35.3">1</text>
<text x="50.5" y="44.5" transform="rotate(-90 50.5 44.5)">20</text>
<text x="136.9" y="44.5" transform="rotate(-90 136.9 44.5)">15</text>
<text x="183.9" y="45.8" transform="rotate(-90 183.9 45.8)">15</text>
<text x="242.3" y="42.6" transform="rotate(-90 242.3 42.6)">7</text>
<text x="40.6" y="51.8">25</text>
<text x="40.6" y="49.3">34</text>
<text x="59" y="49.3">2</text>
<text x="59" y="51.8">3</text>
<text x="83.1" y="51.8">14</text>
<text x="83.7" y="49.3">1</text>
<text x="127.6" y="49.3">4</text>
<text x="145.3" y="49.3">6</text>
<text x="145.3" y="51.8">7</text>
<text x="174.6" y="50.5">4</text>
<text x="192.3" y="50.5">6</text>
<text x="192.3" y="53.1">7</text>
<text x="40.6" y="56.9">21</text>
<text x="59" y="54.4">4</text>
<text x="59" y="56.9">5</text>
<text x="59" y="59.4">6</text>
<text x="83.1" y="56.9">15</text>
<text x="83.7" y="54.4">2</text>
<text x="83.7" y="59.4">3</text>
<text x="127" y="59.4">26</text>
<text x="127" y="54.4">27</text>
<text x="145.3" y="56.9">5</text>
<text x="173.9" y="55.6">27</text>
<text x="192.3" y="58.2">5</text>
<text x="40.6" y="64.5">23</text>
<text x="40.6" y="62">24</text>
<text x="59" y="62">7</text>
<text x="59" y="64.5">8</text>
<text x="83.1" y="62">16</text>
<text x="83.7" y="64.5">4</text>
<text x="127.6" y="64.5">2</text>
<text x="144.7" y="62">10</text>
<text x="144.7" y="64.5">12</text>
<text x="173.9" y="60.7">26</text>
<text x="174.6" y="65.8">2</text>
<text x="191.7" y="63.2">10</text>
<text x="191.7" y="65.8">12</text>
<text x="242.3" y="64.8" transform="rotate(-90 242.3 64.8)">16</text>
<text x="40.6" y="69.6">38</text>
<text x="59" y="67.1">9</text>
<text x="83.1" y="67.1">17</text>
<text x="83.7" y="69.6">5</text>
<text x="127.6" y="67.1">3</text>
<text x="145.3" y="69.6">8</text>
<text x="174.6" y="68.3">3</text>
<text x="192.3" y="70.9">8</text>
<text x="224.1" y="68.3">1</text>
<text x="259.6" y="68.3">4</text>
<text x="40.6" y="77.2">35</text>
<text x="40.6" y="74.7">36</text>
<text x="40.6" y="72.1">37</text>
<text x="58.4" y="74.7">39</text>
<text x="58.4" y="72.1">40</text>
<text x="83.1" y="72.1">18</text>
<text x="83.1" y="77.2">19</text>
<text x="83.7" y="74.7">6</text>
<text x="127" y="72.1">13</text>
<text x="127" y="74.7">14</text>
<text x="144.7" y="77.2">11</text>
<text x="145.3" y="72.1">9</text>
<text x="173.9" y="73.4">13</text>
<text x="173.9" y="75.9">14</text>
<text x="192.3" y="73.4">9</text>
<text x="224.1" y="75.9">3</text>
<text x="259.6" y="75.9">5</text>
<text x="40.6" y="82.3">22</text>
<text x="58.4" y="79.8">10</text>
<text x="58.4" y="82.3">11</text>
<text x="83.1" y="82.3">20</text>
<text x="83.7" y="79.8">7</text>
<text x="127" y="79.8">28</text>
<text x="144.7" y="79.8">17</text>
<text x="173.9" y="81">28</text>
<text x="191.7" y="78.5">11</text>
<text x="191.7" y="81">17</text>
<text x="259.6" y="81">2</text>
<text x="40.6" y="89.9">32</text>
<text x="40.6" y="87.4">33</text>
<text x="58.4" y="84.8">12</text>
<text x="58.4" y="87.4">13</text>
<text x="58.4" y="89.9">14</text>
<text x="83.1" y="87.4">21</text>
<text x="83.7" y="84.8">8</text>
<text x="83.7" y="89.9">9</text>
<text x="127" y="84.8">18</text>
<text x="127" y="87.4">19</text>
<text x="127" y="89.9">20</text>
<text x="144.7" y="84.8">16</text>
<text x="173.9" y="86.1">18</text>
<text x="173.9" y="88.6">19</text>
<text x="191.7" y="86.1">16</text>
<text x="259.6" y="88.6">6</text>
<text x="40.6" y="95">30</text>
<text x="40.6" y="92.5">31</text>
<text x="58.4" y="92.5">15</text>
<text x="58.4" y="95">16</text>
<text x="83.1" y="95">10</text>
<text x="83.1" y="92.5">22</text>
<text x="127" y="92.5">21</text>
<text x="127" y="95">22</text>
<text x="173.9" y="91.2">20</text>
<text x="173.9" y="93.7">21</text>
<text x="223.5" y="93.7">11</text>
<text x="259" y="93.7">14</text>
<text x="40.6" y="100.1">28</text>
<text x="40.6" y="97.5">29</text>
<text x="58.4" y="97.5">17</text>
<text x="83.1" y="100.1">11</text>
<text x="83.1" y="97.5">23</text>
<text x="127" y="97.5">23</text>
<text x="127" y="100.1">24</text>
<text x="173.9" y="96.3">22</text>
<text x="173.9" y="98.8">23</text>
<text x="173.9" y="101.3">24</text>
<text x="223.5" y="98.8">10</text>
<text x="259.6" y="98.8">7</text>
<text x="40.6" y="105.2">26</text>
<text x="40.6" y="102.6">27</text>
<text x="58.4" y="102.6">18</text>
<text x="58.4" y="105.2">19</text>
<text x="83.1" y="105.2">12</text>
<text x="83.1" y="102.6">24</text>
<text x="83.1" y="107.7">25</text>
<text x="127" y="102.6">25</text>
<text x="173.9" y="103.9">25</text>
<text x="223.5" y="103.9">12</text>
<text x="259" y="103.9">13</text>
<text x="50.5" y="112.5" transform="rotate(-90 50.5 112.5)">1</text>
<text x="83.1" y="110.2">13</text>
<text x="136.9" y="112.5" transform="rotate(-90 136.9 112.5)">1</text>
<text x="183.9" y="113.7" transform="rotate(-90 183.9 113.7)">1</text>
<text x="224.1" y="109">9</text>
<text x="259.6" y="109">8</text>
<text x="89.9" y="114.4" transform="rotate(-90 89.9 114.4)">0</text>
<text x="242.3" y="120.7" transform="rotate(-90 242.3 120.7)">15</text>
<text x="260.3" y="128">5</text>
<text x="260.3" y="130.6">9</text>
<text x="260.3" y="133.1">4</text>
<text x="260.3" y="135.6">8</text>
<text x="260.3" y="143.3">2</text>
<text x="260.3" y="138.2">3</text>
<text x="260.3" y="140.7">7</text>
<text x="35.3" y="148" transform="rotate(-90 35.3 148)">8</text>
<text x="260.3" y="148.3">1</text>
<text x="260.3" y="145.8">6</text>
<text x="26" y="150.9">1</text>
<text x="26" y="153.4">2</text>
<text x="26" y="156">3</text>
<text x="43.7" y="150.9">5</text>
<text x="43.7" y="153.4">6</text>
<text x="43.7" y="156">7</text>
<text x="255" y="152.5" transform="rotate(-90 255 152.5)">0</text>
<text x="35.3" y="160.7" transform="rotate(-90 35.3 160.7)">4</text>
</g>
<g font-size="1.8" fill="#0f0f0f">
<text x="34.3" y="61.9">A4</text>
<text x="120.6" y="64.4">A5</text>
<text x="167.6" y="65.7">A6</text>
<text x="34.3" y="69.5">A0</text>
<text x="34.3" y="77.1">A3</text>
<text x="34.3" y="72">A1</text>
<text x="34.3" y="74.6">A2</text>
<text x="120.6" y="72">A0</text>
<text x="120.6" y="74.6">A1</text>
<text x="167.6" y="75.9">A1</text>
<text x="167.6" y="73.3">A0</text>
<text x="36.8" y="89.8">D1</text>
<text x="36.8" y="87.3">D0</text>
<text x="123.2" y="87.3">D1</text>
<text x="123.2" y="84.7">D0</text>
<text x="123.2" y="89.8">D2</text>
<text x="170.2" y="88.6">D1</text>
<text x="170.2" y="86">D0</text>
<text x="36.8" y="92.4">D2</text>
<text x="36.8" y="94.9">D3</text>
<text x="123.2" y="94.9">D4</text>
<text x="123.2" y="92.4">D3</text>
<text x="170.2" y="93.6">D3</text>
<text x="170.2" y="91.1">D2</text>
<text x="36.8" y="97.4">D4</text>
<text x="36.8" y="100">D5</text>
<text x="123.2" y="97.4">D5</text>
<text x="123.2" y="100">D6</text>
<text x="170.2" y="101.3">D6</text>
<text x="170.2" y="96.2">D4</text>
<text x="170.2" y="98.7">D5</text>
<text x="36.8" y="102.5">D6</text>
<text x="36.8" y="105.1">D7</text>
<text x="123.2" y="102.5">D7</text>
<text x="170.2" y="103.8">D7</text>
</g>
<g font-size="1.8" fill="#000084">
<text x="16.1" y="125.3">A[15..0]</text>
<text x="17.1" y="122.8">D[7..0]</text>
</g>
</svg>
